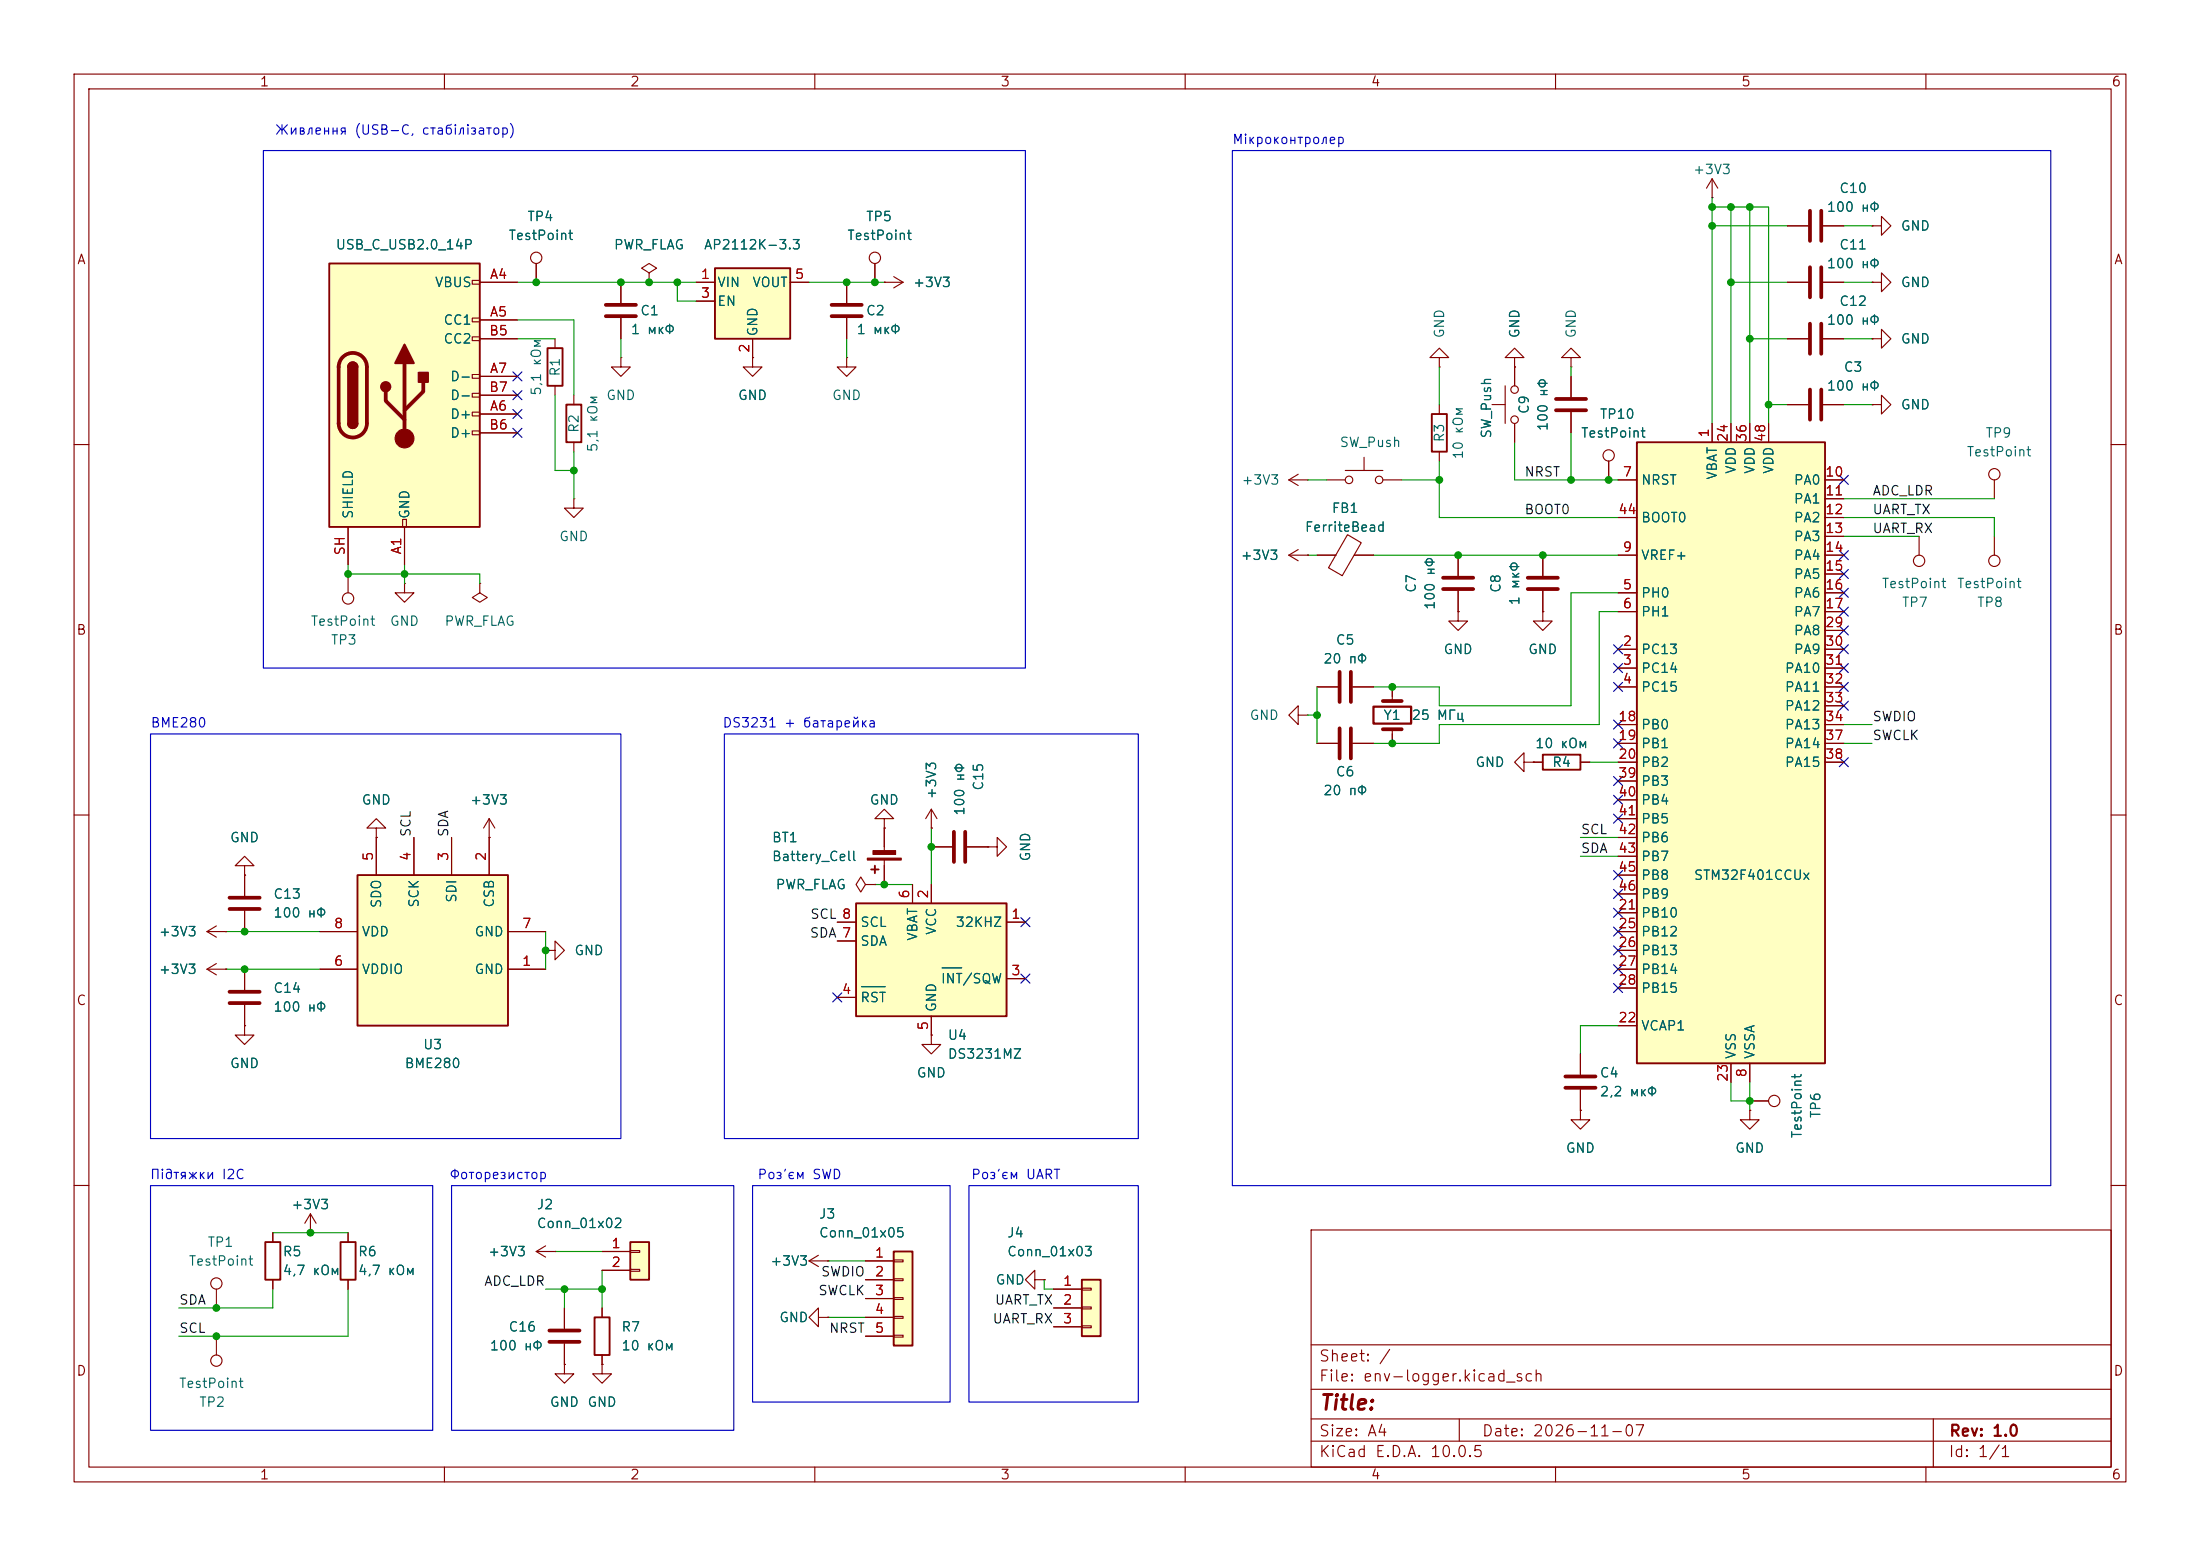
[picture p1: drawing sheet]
<svg xmlns="http://www.w3.org/2000/svg" width="297mm" height="210mm" viewBox="0 0 297 210" stroke-linecap="round" stroke-linejoin="round" font-family="sans-serif">
<g fill="none" stroke="#840000" stroke-width=".15">
<path d="M10 10h277v190h-277zM12 12h273v186h-273zM60 10v2M110 10v2M160 10v2M210 10v2M260 10v2M83.8 38.1v2.8M87.6 36.8l1-.6-1-.6-1 .6 1 .6v1.3M87.6 38.1h.1M241.3 38.1h2.8M246.1 38.1h2.8"/>
<path d="M83.8 42.9v2.8M101.6 48.3v1.2h1.3l-1.3 1.3-1.3-1.3h1.3M101.6 48.3h.1M194.3 48.3h1.3l-1.3-1.3-1.3 1.3h1.3v1.2M194.3 49.5h.1M241.3 45.7h2.8M241.3 54.6h2.8M246.1 45.7h2.8M246.1 54.6h2.8M252.7 54.6h1.3v-1.3l1.3 1.3-1.3 1.3v-1.3M252.7 54.6h.1M10 60h2"/>
<path d="M174 64.8l1.3 .7M174 64.8h2.5M175.3 64l-1.3 .8M176.5 64.8h.1M179.1 64.8h2.5M181.6 63.5h5.1M184.1 61.7v1.8M186.7 64.8h2.5M217.2 62.2v2.6M269.2 72.4v2.5M285 60h2M10 110h2"/>
<path d="M50.8 111.8h1.3l-1.3-1.3-1.3 1.3h1.3v1.2M50.8 113h.1M285 110h2M10 160h2M177 166h108v32h-108zM285 160h2M60 198v2M110 198v2M160 198v2M177 194.5h108M177 191.5h108M177 187.5h108"/>
<path d="M177 181.5h108M197 191.5v3M210 198v2M260 198v2M261 191.5v6.5"/>
<circle cx="182.1" cy="64.8" r=".51"/>
<circle cx="186.2" cy="64.8" r=".51"/>
<circle cx="217.2" cy="61.5" r=".76"/>
<circle cx="269.2" cy="75.7" r=".76"/>
</g>
<path d="M244.3 36.1v4M245.9 36.1v4M81.8 41.1h4.1M81.8 42.7h4.1M244.3 43.7v4.1M244.3 52.6v4M245.9 43.7v4.1M245.9 52.6v4" fill="none" stroke="#840000" stroke-width=".51"/>
<path d="M48.3 118.1h20.3v20.3h-20.3z" fill="#ffffc2"/>
<path d="M48.3 118.1h20.3v20.3h-20.3z" fill="none" stroke="#840000" stroke-width=".25"/>
<g fill="none" stroke="#840000" stroke-width=".15">
<path d="M174 74.9l1.3 .8M174 74.9h2.5M175.3 74.2l-1.3 .7M176.5 74.9h.1M177.8 74.9h2.5M181.9 72.2l1.9 1.1-2.6 4.4-1.9-1.1zM182.8 74.9h2.6M175.3 96.5v-1.2l-1.3 1.2 1.3 1.3v-1.3h1.2M176.5 96.5h.1M50.8 113v5.1M55.9 113v5.1M61 113v5.1"/>
<path d="M66 113v5.1M43.2 130.8h5.1M43.2 125.7h5.1M68.6 130.8h5.1M68.6 125.7h5.1"/>
</g>
<path d="M221 59.7h25.4v83.8h-25.4z" fill="#ffffc2"/>
<path d="M193.3 55.9h2v5.1h-2zM221 59.7h25.4v83.8h-25.4z" fill="none" stroke="#840000" stroke-width=".25"/>
<g fill="none" stroke="#840000" stroke-width=".15">
<path d="M231.1 26.7h.1M231.1 24.1v2.6M231.1 24.1l-.7 1.3M231.1 24.1l.8 1.3M241.3 30.5h2.8M246.1 30.5h2.8M252.7 38.1h1.3v-1.3l1.3 1.3-1.3 1.3v-1.3M252.7 38.1h.1M252.7 30.5h1.3v-1.3l1.3 1.3-1.3 1.3v-1.3M252.7 30.5h.1M83.8 48.3v1.2h1.3l-1.3 1.3-1.3-1.3h1.3M83.8 48.3h.1"/>
<path d="M114.3 48.3v1.2h1.3l-1.3 1.3-1.3-1.3h1.3M114.3 48.3h.1M194.3 54.6v1.3M212.1 50.8v2.8M212.1 55.6v2.8M231.1 57.2v2.5M233.7 57.2v2.5M236.2 57.2v2.5M238.8 57.2v2.5M252.7 45.7h1.3v-1.2l1.3 1.2-1.3 1.3v-1.3M252.7 45.7h.1M194.3 61v1.2"/>
<path d="M218.4 64.8h2.6M218.4 74.9h2.6M218.4 69.9h2.6M246.4 64.8h2.5M246.4 74.9h2.5M246.4 67.3h2.5M246.4 69.9h2.5M246.4 72.4h2.5M246.4 77.5h2.5M269.2 64.8v2.5M218.4 87.6h2.6M218.4 90.2h2.6"/>
<path d="M218.4 92.7h2.6M218.4 80h2.6M218.4 82.6h2.6M218.4 97.8h2.6M246.4 87.6h2.5M246.4 90.2h2.5M246.4 92.7h2.5M246.4 80h2.5M246.4 82.6h2.5M246.4 97.8h2.5M246.4 85.1h2.5M246.4 95.3h2.5"/>
<path d="M66 113h.1M66 110.5l-.7 1.3M66 110.5l.8 1.3M66 110.5v2.5M218.4 100.3h2.6M218.4 102.9h2.6M218.4 105.4h2.6M218.4 108h2.6M218.4 110.5h2.6M218.4 113h2.6M218.4 115.6h2.6M218.4 118.1h2.6"/>
<path d="M246.4 100.3h2.5M246.4 102.9h2.5M73.7 128.3h1.2v-1.3l1.3 1.3-1.3 1.2v-1.2M73.7 128.3h.1M218.4 123.2h2.6M218.4 138.4h2.6M218.4 125.7h2.6M218.4 128.3h2.6M218.4 130.8h2.6M218.4 133.4h2.6M218.4 120.7h2.6M213.4 149.9v1.2h1.2l-1.2 1.3-1.3-1.3h1.3"/>
<path d="M213.4 149.9h.1M213.4 142.2v2.8M213.4 147.1v2.8M233.7 143.5v2.6M236.2 149.9v1.2h1.3l-1.3 1.3-1.3-1.3h1.3M236.2 149.9h.1M236.2 143.5v2.6M236.2 148.6h2.6"/>
<circle cx="269.2" cy="64" r=".76"/>
<circle cx="239.5" cy="148.6" r=".76"/>
</g>
<path d="M244.3 28.4v4.1M245.9 28.4v4.1M210.1 55.4h4M210.1 53.8h4M211.3 145.3h4.1M211.3 146.8h4.1" fill="none" stroke="#840000" stroke-width=".51"/>
<path d="M115.6 121.9h20.3v15.3h-20.3z" fill="#ffffc2"/>
<path d="M115.6 121.9h20.3v15.3h-20.3z" fill="none" stroke="#840000" stroke-width=".25"/>
<g fill="none" stroke="#840000" stroke-width=".15">
<path d="M204.5 48.3h1.2l-1.2-1.3-1.3 1.3h1.3v1.2M204.5 49.5h.1M208.3 74.9v2.8M208.3 79.8v2.8M208.3 82.6v1.2h1.2l-1.2 1.3-1.3-1.3h1.3M208.3 82.6h.1M33 118.1v2.8M123.2 119.4v2.5M125.7 119.4v2.5M125.7 114.3h2.8M130.6 114.3h2.7M133.3 114.3h1.3v-1.3l1.3 1.3-1.3 1.3v-1.3"/>
<path d="M133.3 114.3h.1M27.9 130.8l1.3 .8M27.9 130.8h2.6M27.9 125.7l1.3 .8M27.9 125.7h2.6M29.2 130l-1.3 .8M29.2 125l-1.3 .7M30.5 130.8h.1M30.5 125.7h.1M33 138.4v1.3h1.3l-1.3 1.3-1.3-1.3h1.3M33 138.4h.1M33 122.9v2.8"/>
<path d="M33 130.8v2.8M33 135.6v2.8M113 124.5h2.6M113 134.6h2.6M113 127h2.6M125.7 137.2v2.5M135.9 124.5h2.5M135.9 132.1h2.5M139.7 172.7v-1.2l-1.3 1.2 1.3 1.3v-1.3h1.3M141 172.7h.1"/>
</g>
<path d="M116.3 133.2h3.2M127.2 130.6h2.6" fill="none" stroke="#006464" stroke-width=".15"/>
<path d="M206.2 78h4.1M206.2 79.5h4.1M128.8 112.3v4M130.3 112.3v4M31 133.9h4.1M31 135.4h4.1M31 121.2h4.1M31 122.7h4.1" fill="none" stroke="#840000" stroke-width=".51"/>
<path d="M146 172.7h2.6v7.6h-2.6z" fill="#ffffc2"/>
<path d="M73.9 47h2v5.1h-2zM76.5 54.6h2v5.1h-2zM146 172.7h2.6v7.6h-2.6z" fill="none" stroke="#840000" stroke-width=".25"/>
<g fill="none" stroke="#840000" stroke-width=".15">
<path d="M72.4 35.6v2.5M114.3 38.1v2.8M118.1 35.6v2.5M119.4 38.1h.1M119.4 38.1h2.5M120.6 37.3l1.3 .8M121.9 38.1l-1.3 .8M74.9 45.7v1.3M74.9 52.1v1.2M77.5 53.3v1.3M77.5 59.7v1.3M114.3 42.9v2.8"/>
<path d="M212.1 48.3h1.3l-1.3-1.3-1.3 1.3h1.3v1.2M212.1 49.5h.1M116.8 119.4l-.6-1-.6 1 .6 1 .6-1h1.3M118.1 119.4h.1M125.7 111.8h.1M125.7 109.2l-.7 1.3M125.7 109.2l.8 1.3M125.7 109.2v2.6M142.2 174h3.8M142.2 176.5h3.8M142.2 179.1h3.8M146 173.9h1.3v.2h-1.3z"/>
<path d="M146 176.4h1.3v.3h-1.3zM146 178.9h1.3v.3h-1.3z"/>
<circle cx="72.4" cy="34.8" r=".76"/>
<circle cx="118.1" cy="34.8" r=".76"/>
</g>
<path d="M112.3 41.1h4M112.3 42.7h4" fill="none" stroke="#840000" stroke-width=".51"/>
<path d="M44.4 35.6h20.4v35.5h-20.4z" fill="#ffffc2"/>
<g fill="none" stroke="#840000" stroke-width=".15">
<path d="M63.8 37.8h1v.6h-1zM64.8 38.1h5M63.8 42.9h1v.5h-1zM63.8 45.5h1v.5h-1zM63.8 50.5h1v.6h-1zM63.8 53.1h1v.5h-1zM63.8 55.6h1v.5h-1zM63.8 58.2h1v.5h-1zM64.8 43.2h5M64.8 55.9h5M64.8 50.8h5M64.8 45.7h5"/>
<path d="M64.8 58.4h5M64.8 53.3h5M201.4 54.6h1.8M203.2 52.1v5.1M204.5 49.5v2.6M204.5 57.2v2.5M47 71.1v5.1M47 77.5v2.5M54.4 70.1h.5v1h-.5zM54.6 78.7v1.3h1.3l-1.3 1.3-1.3-1.3h1.3M54.6 78.7h.1M54.6 71.1v5.1"/>
<path d="M64.8 78.7v1.3l1 .6-1 .7-1-.7 1-.6M64.8 78.7h.1M77.5 67.3v1.3h1.2l-1.2 1.3-1.3-1.3h1.3M77.5 67.3h.1M196.8 74.9v2.8M196.8 79.8v2.8M259.1 72.4v2.5M177.8 92.7h2.8M182.6 92.7h2.8M188 92.7v1.9M188 98.4v1.9M196.8 82.6v1.2h1.3l-1.3 1.3-1.2-1.3h1.2"/>
<path d="M196.8 82.6h.1"/>
<circle cx="204.5" cy="56.6" r=".51"/>
<circle cx="204.5" cy="52.6" r=".51"/>
<circle cx="259.1" cy="75.7" r=".76"/>
<circle cx="47" cy="80.8" r=".76"/>
</g>
<path d="M44.4 35.6h20.4v35.5h-20.4zM47 49.5a.64 .64 0 0 1 .6-.6 .64 .64 0 0 1 .7 .6M47 57.2a.64 .64 0 0 0 .6 .6 .64 .64 0 0 0 .7-.6" fill="none" stroke="#840000" stroke-width=".25"/>
<path d="M46.3 48.2a1.9 1.9 0 0 1 2-.4 1.9 1.9 0 0 1 1.2 1.7v7.7a1.91 1.91 0 0 1-1.9 1.8 1.91 1.91 0 0 1-1.9-1.8v-7.7a1.9 1.9 0 0 1 .6-1.3zM52.1 52.8v1.3l2.5 2.5M54.6 49v10.2M57.1 51.6v1.2l-2.5 2.6M194.8 78h4.1M194.8 79.5h4.1M180.8 90.7v4M182.4 90.7v4M186.7 98.4h2.5M186.7 94.6h2.5" fill="none" stroke="#840000" stroke-width=".51"/>
<g fill="#840000" stroke="#840000" stroke-width=".25">
<path d="M47 49.5h1.3v7.7h-1.3z"/>
<path d="M47.2 49.1a.64 .64 0 0 1 .7-.2 .64 .64 0 0 1 .4 .6h-1.3z"/>
<path d="M47 57.2h1.3a.64 .64 0 0 1-.7 .6 .64 .64 0 0 1-.6-.6z"/>
<path d="M54.6 46.5l1.3 2.5h-2.6z"/>
<path d="M56.5 50.3h1.3v1.3h-1.3z"/>
<circle cx="52.1" cy="52.2" r=".63"/>
</g>
<circle cx="54.6" cy="59.2" r="1.27" fill="#840000" stroke="#840000" stroke-width=".15"/>
<path d="M185.4 95.4h5.1v2.3h-5.1z" fill="none" stroke="#840000" stroke-width=".3"/>
<path d="M96.5 36.2h10.2v9.5h-10.2z" fill="#ffffc2"/>
<path d="M96.5 36.2h10.2v9.5h-10.2zM117.6 117.3h1M118.1 116.8v1.1M208.3 101.9h5.1v2h-5.1z" fill="none" stroke="#840000" stroke-width=".25"/>
<g fill="none" stroke="#840000" stroke-width=".15">
<path d="M94 38.1h2.5M106.7 38.1h2.5M94 40.6h2.5M101.6 45.7v2.6M33 116.8h1.3l-1.3-1.2-1.3 1.2h1.3v1.3M33 118.1h.1M119.4 111.8v3.3M119.4 116.1v3.3M177.8 100.3h2.8M182.6 100.3h2.8M205.7 102.9v-1.3l-1.2 1.3 1.2 1.2v-1.2h1.3M207 102.9h.1"/>
<path d="M207 102.9h1.3M213.4 102.9h1.2M76.2 176.5v2.8M76.2 184.2v1.2h1.3l-1.3 1.3-1.3-1.3h1.3M76.2 184.2h.1M76.2 181.4v2.8M81.3 184.2v1.2h1.2l-1.2 1.3-1.3-1.3h1.3M81.3 184.2h.1"/>
</g>
<path d="M180.8 98.3v4.1M182.4 98.3v4.1M74.2 179.6h4M74.2 181.1h4" fill="none" stroke="#840000" stroke-width=".51"/>
<g fill="#840000" stroke="#840000" stroke-width=".15">
<path d="M117.1 115.8h4.6v.3h-4.6z"/>
<path d="M117.9 114.8h3v.5h-3z"/>
</g>
<path d="M85.1 167.6h2.5v5.1h-2.5z" fill="#ffffc2"/>
<path d="M35.8 167.6h2v5.1h-2zM46 167.6h2v5.1h-2zM80.3 177.8h2v5.1h-2zM85.1 167.6h2.5v5.1h-2.5z" fill="none" stroke="#840000" stroke-width=".25"/>
<g fill="none" stroke="#840000" stroke-width=".15">
<path d="M29.2 174v2.5M36.8 166.4v1.2M36.8 172.7v1.3M41.9 166.4h.1M41.9 163.8l-.8 1.3M41.9 163.8l.8 1.3M41.9 163.8v2.6M47 166.4v1.2M47 172.7v1.3M72.4 168.9h2.5M72.4 168.9l1.3 .8M73.7 168.1l-1.3 .8"/>
<path d="M74.9 168.9h.1M81.3 168.9h3.8M81.3 171.5h3.8M81.3 176.5v1.3M85.1 168.8h1.3v.2h-1.3zM85.1 171.3h1.3v.3h-1.3zM109.2 170.2l1.3 .7M109.2 170.2h2.6M110.5 177.8v-1.3l-1.3 1.3 1.3 1.3v-1.3h1.3M110.5 169.4l-1.3 .8M111.8 170.2h.1M111.8 177.8h.1"/>
<path d="M29.2 180.3v2.6M81.3 182.9v1.3"/>
<circle cx="29.2" cy="173.2" r=".76"/>
<circle cx="29.2" cy="183.6" r=".76"/>
</g>
<path d="M120.6 168.9h2.6v12.7h-2.6z" fill="#ffffc2"/>
<path d="M120.6 168.9h2.6v12.7h-2.6z" fill="none" stroke="#840000" stroke-width=".25"/>
<g fill="none" stroke="#840000" stroke-width=".15">
<path d="M64.8 38.1h5M72.4 35.6v2.5M83.8 38.1v2.8M87.6 38.1h.1M94 38.1h2.5M106.7 38.1h2.5M114.3 38.1v2.8M118.1 35.6v2.5M119.4 38.1h.1M241.3 38.1h2.8M241.3 30.5h2.8M246.1 38.1h2.8"/>
<path d="M246.1 30.5h2.8M252.7 38.1h.1M252.7 30.5h.1M64.8 45.7h5M64.8 43.2h5M64.8 55.9h5M64.8 50.8h5M64.8 58.4h5M64.8 53.3h5M83.8 42.9v2.8M94 40.6h2.5M101.6 48.3h.1"/>
<path d="M101.6 45.7v2.6M114.3 42.9v2.8M204.5 49.5h.1M204.5 49.5v2.6M204.5 57.2v2.5M212.1 50.8v2.8M212.1 55.6v2.8M231.1 57.2v2.5M233.7 57.2v2.5M236.2 57.2v2.5M238.8 57.2v2.5M241.3 45.7h2.8"/>
<path d="M241.3 54.6h2.8M246.1 45.7h2.8M246.1 54.6h2.8M252.7 54.6h.1M252.7 45.7h.1M47 71.1v5.1M54.6 71.1v5.1M176.5 74.9h.1M177.8 74.9h2.5M182.9 74.9h2.5M196.8 74.9v2.8M196.8 79.8v2.8"/>
<path d="M208.3 74.9v2.8M208.3 79.8v2.8M217.2 62.2v2.6M218.4 74.9h2.6M218.4 64.8h2.6M218.4 69.9h2.6M246.4 74.9h2.5M246.4 64.8h2.5M246.4 67.3h2.5M246.4 69.9h2.5M246.4 72.4h2.5M246.4 77.5h2.5"/>
<path d="M177.8 92.7h2.8M182.6 92.7h2.8M188 92.7v1.3M188 99.1v1.2M196.8 82.6h.1M208.3 82.6h.1M218.4 87.6h2.6M218.4 90.2h2.6M218.4 92.7h2.6M218.4 80h2.6M218.4 82.6h2.6M218.4 97.8h2.6"/>
<path d="M246.4 87.6h2.5M246.4 90.2h2.5M246.4 92.7h2.5M246.4 80h2.5M246.4 82.6h2.5M246.4 97.8h2.5M246.4 85.1h2.5M246.4 95.3h2.5M33 118.1h.1M33 118.1v2.8M50.8 113h.1M50.8 113v5.1"/>
<path d="M55.9 113v5.1M61 113v5.1M66 113h.1M66 113v5.1M118.1 119.4h.1M119.4 110.5h1.2l-1.2-1.3-1.3 1.3h1.3v1.3M119.4 111.8h.1M119.4 111.8v2.5M119.4 116.8v2.6M123.2 119.4v2.5M125.7 111.8h.1M125.7 119.4v2.5"/>
<path d="M125.7 114.3h2.8M130.6 114.3h2.7M133.3 114.3h.1M177.8 100.3h2.8M182.6 100.3h2.8M207 102.9h.1M207 102.9h1.3M213.4 102.9h1.2M218.4 100.3h2.6M218.4 102.9h2.6M218.4 105.4h2.6M218.4 108h2.6"/>
<path d="M218.4 110.5h2.6M218.4 113h2.6M218.4 115.6h2.6M218.4 118.1h2.6M246.4 100.3h2.5M246.4 102.9h2.5M30.5 125.7h.1M30.5 130.8h.1M33 138.4h.1M33 122.9v2.8M33 130.8v2.8M33 135.6v2.8"/>
<path d="M43.2 125.7h5.1M43.2 130.8h5.1M68.6 125.7h5.1M68.6 130.8h5.1M73.7 128.3h.1M113 124.5h2.6M113 134.6h2.6M113 127h2.6M125.7 139.7v1.3h1.3l-1.3 1.2-1.2-1.2h1.2M125.7 139.7h.1M125.7 137.2v2.5M135.9 124.5h2.5"/>
<path d="M135.9 132.1h2.5M218.4 123.2h2.6M218.4 138.4h2.6M218.4 125.7h2.6M218.4 128.3h2.6M218.4 130.8h2.6M218.4 133.4h2.6M218.4 120.7h2.6M213.4 149.9h.1M213.4 142.2v2.8M213.4 147.1v2.8M233.7 143.5v2.6"/>
<path d="M236.2 149.9h.1M236.2 143.5v2.6M236.2 148.6h2.6M36.8 166.4v1.2M36.8 172.7v1.3M41.9 166.4h.1M47 166.4v1.2M47 172.7v1.3M74.9 168.9h.1M76.2 176.5v2.8M81.3 168.9h3.8M81.3 171.5h3.8"/>
<path d="M81.3 176.5v1.3M111.8 170.2h.1M111.8 177.8h.1M116.8 170.2h3.8M116.8 172.7h3.8M116.8 175.3h3.8M116.8 177.8h3.8M120.6 170.1h1.3v.2h-1.3zM120.6 172.6h1.3v.2h-1.3zM120.6 175.1h1.3v.3h-1.3zM120.6 177.7h1.3v.2h-1.3zM141 172.7h.1"/>
<path d="M142.2 174h3.8M142.2 176.5h3.8M142.2 179.1h3.8M76.2 184.2h.1M76.2 181.4v2.8M81.3 184.2h.1M81.3 182.9v1.3M116.8 180.3h3.8M120.6 180.2h1.3v.3h-1.3z"/>
</g>
<g fill="none" stroke="#009600" stroke-width=".15">
<path d="M69.8 38.1h24.2M91.4 38.1v2.5h2.6M109.2 38.1h10.2M231.1 27.9h7.7v29.3M231.1 26.7v30.5M231.1 30.5h10.2M233.7 27.9v29.3M233.7 38.1h7.6M236.2 27.9v29.3M248.9 38.1h3.8M248.9 30.5h3.8M69.8 45.7h5.1"/>
<path d="M69.8 43.2h7.7v10.1M74.9 53.3v10.2h2.6M83.8 45.7v2.6M114.3 45.7v2.6M194.3 49.5v5.1M204.5 59.7v5.1h13.9M212.1 49.5v1.3M212.1 58.4v6.4M236.2 45.7h5.1M238.8 54.6h2.5M248.9 45.7h3.8M248.9 54.6h3.8"/>
<path d="M47 76.2v1.3h17.8v1.2M54.6 76.2v2.5M77.5 61v6.3M176.5 64.8h2.6M176.5 74.9h1.3M185.4 74.9h33M189.2 64.8h5.1M194.3 62.2v7.7h24.1M248.9 72.4h10.2M248.9 69.9h20.3v2.5M248.9 67.3h20.3M176.5 96.5h1.3"/>
<path d="M177.8 92.7v7.6M218.4 80h-6.3v15.3h-17.8v-2.6h-8.9M218.4 82.6h-2.5v15.2h-21.6v2.5h-8.9M248.9 97.8h3.8M118.1 119.4h5.1M125.7 111.8v7.6M213.4 115.6h5M213.4 113h5M214.6 102.9h3.8M248.9 100.3h3.8M30.5 125.7h12.7M30.5 130.8h12.7"/>
<path d="M73.7 125.7v5.1M218.4 138.4h-5v3.8M233.7 146.1v2.5h2.5M236.2 146.1v3.8M36.8 166.4h10.2M36.8 174v2.5h-12.7M47 174v6.3h-22.9M73.7 174h7.6M74.9 168.9h6.4M76.2 174v2.5M81.3 171.5v5M111.8 177.8h5"/>
<path d="M111.8 170.2h5M141 172.7v1.3h1.2"/>
</g>
<g fill="none" stroke="#000084" stroke-width=".15">
<path d="M69.2 50.2l1.3 1.2M69.2 55.3l1.3 1.2M69.2 52.7l1.3 1.2M69.2 57.8l1.3 1.2M70.5 50.2l-1.3 1.2M70.5 55.3l-1.3 1.2M70.5 52.7l-1.3 1.2M70.5 57.8l-1.3 1.2M248.3 76.9l1.2 1.2M248.3 79.4l1.2 1.2M248.3 74.3l1.2 1.2M248.3 64.2l1.2 1.2"/>
<path d="M249.5 79.4l-1.2 1.2M249.5 76.9l-1.2 1.2M249.5 74.3l-1.2 1.2M249.5 64.2l-1.2 1.2M217.8 99.7l1.2 1.2M217.8 87l1.2 1.2M217.8 89.6l1.2 1.2M217.8 92.1l1.2 1.2M217.8 97.2l1.2 1.2M219 99.7l-1.2 1.2M219 87l-1.2 1.2M219 89.6l-1.2 1.2"/>
<path d="M219 92.1l-1.2 1.2M219 97.2l-1.2 1.2M248.3 81.9l1.2 1.3M248.3 94.6l1.2 1.3M248.3 89.6l1.2 1.2M248.3 87l1.2 1.2M248.3 92.1l1.2 1.2M248.3 84.5l1.2 1.2M249.5 81.9l-1.2 1.3M249.5 94.6l-1.2 1.3M249.5 89.6l-1.2 1.2M249.5 87l-1.2 1.2"/>
<path d="M249.5 92.1l-1.2 1.2M249.5 84.5l-1.2 1.2M217.8 109.9l1.2 1.2M217.8 104.8l1.2 1.2M217.8 107.3l1.2 1.3M217.8 117.5l1.2 1.2M219 109.9l-1.2 1.2M219 107.3l-1.2 1.3M219 117.5l-1.2 1.2M219 104.8l-1.2 1.2M248.3 102.3l1.2 1.2M249.5 102.3l-1.2 1.2"/>
<path d="M112.4 134l1.2 1.2M113.6 134l-1.2 1.2M137.8 131.5l1.2 1.2M137.8 123.9l1.2 1.2M139 131.5l-1.2 1.2M139 123.9l-1.2 1.2M217.8 120l1.2 1.3M217.8 130.2l1.2 1.2M217.8 132.7l1.2 1.3M217.8 122.6l1.2 1.2M217.8 127.7l1.2 1.2M217.8 125.1l1.2 1.2"/>
<path d="M219 132.7l-1.2 1.3M219 125.1l-1.2 1.2M219 120l-1.2 1.3M219 122.6l-1.2 1.2M219 130.2l-1.2 1.2M219 127.7l-1.2 1.2"/>
</g>
<path d="M35.6 20.3h102.8v69.9h-102.8zM166.4 20.3h110.5v139.7h-110.5zM20.3 99.1h63.5v54.6h-63.5zM97.8 99.1h55.9v54.6h-55.9zM20.3 160h38.1v33h-38.1zM61 160h38.1v33h-38.1zM101.6 160h26.7v29.2h-26.7zM130.8 160h22.9v29.2h-22.9z" fill="none" stroke="#0000c2" stroke-width=".15"/>
<path d="M116.3 133.2h3.2M127.2 130.6h2.6" fill="none" stroke="#006464" stroke-width=".15"/>
<g fill="#009600" stroke="#009600" stroke-width=".14">
<circle cx="236.2" cy="148.6" r=".46"/>
<circle cx="196.8" cy="74.9" r=".46"/>
<circle cx="208.3" cy="74.9" r=".46"/>
<circle cx="188" cy="92.7" r=".46"/>
<circle cx="231.1" cy="30.5" r=".46"/>
<circle cx="231.1" cy="27.9" r=".46"/>
<circle cx="194.3" cy="64.8" r=".46"/>
<circle cx="236.2" cy="27.9" r=".46"/>
<circle cx="233.7" cy="27.9" r=".46"/>
<circle cx="236.2" cy="45.7" r=".46"/>
<circle cx="233.7" cy="38.1" r=".46"/>
<circle cx="238.8" cy="54.6" r=".46"/>
<circle cx="217.2" cy="64.8" r=".46"/>
<circle cx="212.1" cy="64.8" r=".46"/>
<circle cx="188" cy="100.3" r=".46"/>
<circle cx="177.8" cy="96.5" r=".46"/>
<circle cx="118.1" cy="38.1" r=".46"/>
<circle cx="114.3" cy="38.1" r=".46"/>
<circle cx="87.6" cy="38.1" r=".46"/>
<circle cx="83.8" cy="38.1" r=".46"/>
<circle cx="91.4" cy="38.1" r=".46"/>
<circle cx="72.4" cy="38.1" r=".46"/>
<circle cx="77.5" cy="63.5" r=".46"/>
<circle cx="54.6" cy="77.5" r=".46"/>
<circle cx="47" cy="77.5" r=".46"/>
<circle cx="73.7" cy="128.3" r=".46"/>
<circle cx="33" cy="130.8" r=".46"/>
<circle cx="33" cy="125.7" r=".46"/>
<circle cx="81.3" cy="174" r=".46"/>
<circle cx="76.2" cy="174" r=".46"/>
<circle cx="41.9" cy="166.4" r=".46"/>
<circle cx="29.2" cy="176.5" r=".46"/>
<circle cx="29.2" cy="180.3" r=".46"/>
<circle cx="119.4" cy="119.4" r=".46"/>
<circle cx="125.7" cy="114.3" r=".46"/>
</g>
<text font-size="2" fill="#840000" x="178" y="190.8">Title:</text>
<g font-size="1.5" fill="#840000">
<text x="178" y="184.1">Sheet: /</text>
<text x="178" y="186.8">File: env-logger.kicad_sch</text>
<text x="178" y="197">KiCad E.D.A. 10.0.5</text>
<text x="178" y="194.2">Size: A4</text>
<text x="200" y="194.2">Date: 2026-11-07</text>
<text x="263" y="197">Id: 1/1</text>
<text x="263" y="194.2">Rev: 1.0</text>
</g>
<g font-size="1.3" fill="#840000">
<text x="35" y="12">1</text>
<text x="85" y="12">2</text>
<text x="135" y="12">3</text>
<text x="185" y="12">4</text>
<text x="235" y="12">5</text>
<text x="285" y="12">6</text>
<text x="10.3" y="36">A</text>
<text x="285.3" y="36">A</text>
<text x="10.2" y="86">B</text>
<text x="285.2" y="86">B</text>
<text x="10.2" y="136">C</text>
<text x="285.2" y="136">C</text>
<text x="10.2" y="186">D</text>
<text x="285.2" y="186">D</text>
<text x="35" y="200">1</text>
<text x="85" y="200">2</text>
<text x="135" y="200">3</text>
<text x="185" y="200">4</text>
<text x="235" y="200">5</text>
<text x="285" y="200">6</text>
</g>
<g font-size="1.3" fill="#0000c2">
<text x="37" y="18.5">Живлення (USB-C, стабілізатор)</text>
<text x="166.3" y="19.8">Мікроконтролер</text>
<text x="20.3" y="98.5">BME280</text>
<text x="97.5" y="98.5">DS3231 + батарейка</text>
<text x="20.2" y="159.5">Підтяжки I2C</text>
<text x="60.6" y="159.5">Фоторезистор</text>
<text x="102.2" y="159.5">Роз'єм SWD</text>
<text x="131" y="159.5">Роз'єм UART</text>
</g>
<g font-size="1.3" fill="#006464">
<text x="228.5" y="23.8">+3V3</text>
<text x="246.5" y="28.9">100 нФ</text>
<text x="248.2" y="26.4">C10</text>
<text x="45.2" y="34">USB_C_USB2.0_14P</text>
<text x="68.6" y="32.7">TestPoint</text>
<text x="71.1" y="30.2">TP4</text>
<text x="82.8" y="34">PWR_FLAG</text>
<text x="94.9" y="34">AP2112K-3.3</text>
<text x="114.3" y="32.7">TestPoint</text>
<text x="116.8" y="30.2">TP5</text>
<text x="248.2" y="34">C11</text>
<text x="256.5" y="31.4">GND</text>
<text x="58.6" y="39.1">VBUS</text>
<text x="96.7" y="39.1">VIN</text>
<text x="96.7" y="41.6">EN</text>
<text x="101.5" y="39.1">VOUT</text>
<text x="123.2" y="39.1">+3V3</text>
<text x="246.5" y="36.5">100 нФ</text>
<text x="248.2" y="41.6">C12</text>
<text x="256.5" y="39.1">GND</text>
<text x="59.8" y="44.1">CC1</text>
<text x="59.8" y="46.7">CC2</text>
<text x="85.1" y="45.4">1 мкФ</text>
<text x="86.3" y="42.9">C1</text>
<text x="102.6" y="45.5" transform="rotate(-90 102.6 45.5)">GND</text>
<text x="115.6" y="45.4">1 мкФ</text>
<text x="116.8" y="42.9">C2</text>
<text x="195.3" y="45.7" transform="rotate(-90 195.3 45.7)">GND</text>
<text x="205.4" y="45.7" transform="rotate(-90 205.4 45.7)">GND</text>
<text x="213.1" y="45.7" transform="rotate(-90 213.1 45.7)">GND</text>
<text x="246.5" y="44.1">100 нФ</text>
<text x="256.5" y="46.7">GND</text>
<text x="60.7" y="51.8">D-</text>
<text x="73.4" y="53.5" transform="rotate(-90 73.4 53.5)">5,1 кОм</text>
<text x="75.9" y="50.9" transform="rotate(-90 75.9 50.9)">R1</text>
<text x="246.5" y="53">100 нФ</text>
<text x="248.8" y="50.5">C3</text>
<text x="60.7" y="56.8">D+</text>
<text x="60.7" y="59.4">D+</text>
<text x="60.7" y="54.3">D-</text>
<text x="78.4" y="58.5" transform="rotate(-90 78.4 58.5)">R2</text>
<text x="81.8" y="54.3">GND</text>
<text x="99.5" y="54.3">GND</text>
<text x="112.2" y="54.3">GND</text>
<text x="195.3" y="59.8" transform="rotate(-90 195.3 59.8)">R3</text>
<text x="201.6" y="59.3" transform="rotate(-90 201.6 59.3)">SW_Push</text>
<text x="206.7" y="56" transform="rotate(-90 206.7 56)">C9</text>
<text x="209.2" y="58.3" transform="rotate(-90 209.2 58.3)">100 нФ</text>
<text x="213.3" y="59.4">TestPoint</text>
<text x="215.9" y="56.8">TP10</text>
<text x="256.5" y="55.6">GND</text>
<text x="268" y="59.4">TP9</text>
<text x="81" y="61.1" transform="rotate(-90 81 61.1)">5,1 кОм</text>
<text x="167.5" y="65.7">+3V3</text>
<text x="180.8" y="60.7">SW_Push</text>
<text x="197.8" y="62.1" transform="rotate(-90 197.8 62.1)">10 кОм</text>
<text x="221.5" y="65.7">NRST</text>
<text x="232.1" y="64.8" transform="rotate(-90 232.1 64.8)">VBAT</text>
<text x="234.6" y="64.1" transform="rotate(-90 234.6 64.1)">VDD</text>
<text x="237.2" y="64.1" transform="rotate(-90 237.2 64.1)">VDD</text>
<text x="239.7" y="64.1" transform="rotate(-90 239.7 64.1)">VDD</text>
<text x="242.1" y="65.7">PA0</text>
<text x="265.4" y="61.9">TestPoint</text>
<text x="48" y="70.1" transform="rotate(-90 48 70.1)">SHIELD</text>
<text x="55.6" y="70.1" transform="rotate(-90 55.6 70.1)">GND</text>
<text x="179.7" y="69.5">FB1</text>
<text x="221.5" y="70.8">BOOT0</text>
<text x="242.1" y="68.3">PA1</text>
<text x="242.1" y="70.8">PA2</text>
<text x="75.4" y="73.4">GND</text>
<text x="167.4" y="75.9">+3V3</text>
<text x="176.1" y="72.1">FerriteBead</text>
<text x="221.5" y="75.9">VREF+</text>
<text x="242.1" y="73.4">PA3</text>
<text x="242.1" y="75.9">PA4</text>
<text x="191.5" y="80.1" transform="rotate(-90 191.5 80.1)">C7</text>
<text x="194" y="82.4" transform="rotate(-90 194 82.4)">100 нФ</text>
<text x="202.9" y="80.1" transform="rotate(-90 202.9 80.1)">C8</text>
<text x="205.4" y="81.8" transform="rotate(-90 205.4 81.8)">1 мкФ</text>
<text x="221.5" y="81">PH0</text>
<text x="221.5" y="83.5">PH1</text>
<text x="242.1" y="78.4">PA5</text>
<text x="242.1" y="81">PA6</text>
<text x="242.1" y="83.5">PA7</text>
<text x="253.9" y="79.7">TestPoint</text>
<text x="256.7" y="82.2">TP7</text>
<text x="264.1" y="79.7">TestPoint</text>
<text x="266.8" y="82.2">TP8</text>
<text x="41.9" y="84.8">TestPoint</text>
<text x="44.6" y="87.3">TP3</text>
<text x="52.5" y="84.8">GND</text>
<text x="59.9" y="84.8">PWR_FLAG</text>
<text x="178.5" y="89.9">20 пФ</text>
<text x="180.2" y="87.3">C5</text>
<text x="194.8" y="88.6">GND</text>
<text x="206.2" y="88.6">GND</text>
<text x="221.5" y="88.6">PC13</text>
<text x="242.1" y="86.1">PA8</text>
<text x="242.1" y="88.6">PA9</text>
<text x="221.5" y="91.1">PC14</text>
<text x="221.5" y="93.7">PC15</text>
<text x="240.9" y="91.1">PA10</text>
<text x="240.9" y="93.7">PA11</text>
<text x="168.6" y="97.5">GND</text>
<text x="186.7" y="97.5">Y1</text>
<text x="190.5" y="97.5">25 МГц</text>
<text x="207.2" y="101.3">10 кОм</text>
<text x="221.5" y="98.8">PB0</text>
<text x="221.5" y="101.3">PB1</text>
<text x="240.9" y="96.2">PA12</text>
<text x="240.9" y="98.8">PA13</text>
<text x="240.9" y="101.3">PA14</text>
<text x="126.7" y="108" transform="rotate(-90 126.7 108)">+3V3</text>
<text x="133" y="106.8" transform="rotate(-90 133 106.8)">C15</text>
<text x="178.5" y="107.6">20 пФ</text>
<text x="180.2" y="105.1">C6</text>
<text x="199.1" y="103.8">GND</text>
<text x="209.5" y="103.8">R4</text>
<text x="221.5" y="103.8">PB2</text>
<text x="221.5" y="106.4">PB3</text>
<text x="240.9" y="103.8">PA15</text>
<text x="31" y="114">GND</text>
<text x="48.7" y="108.9">GND</text>
<text x="63.4" y="108.9">+3V3</text>
<text x="104.1" y="114">BT1</text>
<text x="117.3" y="108.9">GND</text>
<text x="130.5" y="110.2" transform="rotate(-90 130.5 110.2)">100 нФ</text>
<text x="221.5" y="108.9">PB4</text>
<text x="221.5" y="111.5">PB5</text>
<text x="221.5" y="114">PB6</text>
<text x="104.1" y="116.5">Battery_Cell</text>
<text x="139.4" y="116.4" transform="rotate(-90 139.4 116.4)">GND</text>
<text x="221.5" y="116.5">PB7</text>
<text x="221.5" y="119.1">PB8</text>
<text x="228.6" y="119.1">STM32F401CCUx</text>
<text x="36.8" y="121.6">C13</text>
<text x="36.8" y="124.2">100 нФ</text>
<text x="51.8" y="122.7" transform="rotate(-90 51.8 122.7)">SDO</text>
<text x="56.8" y="122.6" transform="rotate(-90 56.8 122.6)">SCK</text>
<text x="61.9" y="121.9" transform="rotate(-90 61.9 121.9)">SDI</text>
<text x="67" y="122.6" transform="rotate(-90 67 122.6)">CSB</text>
<text x="104.6" y="120.3">PWR_FLAG</text>
<text x="116.1" y="125.4">SCL</text>
<text x="128.9" y="125.4">32KHZ</text>
<text x="221.5" y="124.2">PB10</text>
<text x="221.5" y="121.6">PB9</text>
<text x="21.4" y="131.8">+3V3</text>
<text x="21.4" y="126.7">+3V3</text>
<text x="48.7" y="131.8">VDDIO</text>
<text x="48.7" y="126.7">VDD</text>
<text x="64" y="131.8">GND</text>
<text x="64" y="126.7">GND</text>
<text x="77.5" y="129.2">GND</text>
<text x="116.1" y="128">SDA</text>
<text x="124.2" y="127.1" transform="rotate(-90 124.2 127.1)">VBAT</text>
<text x="126.7" y="126.3" transform="rotate(-90 126.7 126.3)">VCC</text>
<text x="221.5" y="126.7">PB12</text>
<text x="221.5" y="129.2">PB13</text>
<text x="221.5" y="131.8">PB14</text>
<text x="36.8" y="134.3">C14</text>
<text x="36.8" y="136.9">100 нФ</text>
<text x="116.1" y="135.6">RST</text>
<text x="126.7" y="136.7" transform="rotate(-90 126.7 136.7)">GND</text>
<text x="126.9" y="133">INT/SQW</text>
<text x="221.5" y="134.3">PB15</text>
<text x="57" y="141.9">U3</text>
<text x="127.9" y="140.7">U4</text>
<text x="127.9" y="143.2">DS3231MZ</text>
<text x="221.5" y="139.4">VCAP1</text>
<text x="234.6" y="143" transform="rotate(-90 234.6 143)">VSS</text>
<text x="237.2" y="143" transform="rotate(-90 237.2 143)">VSSA</text>
<text x="31" y="144.5">GND</text>
<text x="54.5" y="144.5">BME280</text>
<text x="123.7" y="145.7">GND</text>
<text x="215.9" y="145.7">C4</text>
<text x="215.9" y="148.3">2,2 мкФ</text>
<text x="211.3" y="155.9">GND</text>
<text x="234.2" y="155.9">GND</text>
<text x="243.5" y="153.7" transform="rotate(-90 243.5 153.7)">TestPoint</text>
<text x="246.1" y="151" transform="rotate(-90 246.1 151)">TP6</text>
<text x="39.2" y="163.5">+3V3</text>
<text x="72.4" y="163.5">J2</text>
<text x="72.4" y="166.1">Conn_01x02</text>
<text x="110.5" y="164.8">J3</text>
<text x="110.5" y="167.3">Conn_01x05</text>
<text x="135.9" y="167.3">J4</text>
<text x="25.4" y="171.1">TestPoint</text>
<text x="27.9" y="168.6">TP1</text>
<text x="38.1" y="169.9">R5</text>
<text x="38.1" y="172.4">4,7 кОм</text>
<text x="48.2" y="169.9">R6</text>
<text x="48.2" y="172.4">4,7 кОм</text>
<text x="65.8" y="169.9">+3V3</text>
<text x="103.9" y="171.1">+3V3</text>
<text x="134.3" y="173.7">GND</text>
<text x="135.9" y="169.9">Conn_01x03</text>
<text x="105.1" y="178.8">GND</text>
<text x="66" y="182.6">100 нФ</text>
<text x="68.6" y="180">C16</text>
<text x="83.8" y="180">R7</text>
<text x="83.8" y="182.6">10 кОм</text>
<text x="24.1" y="187.7">TestPoint</text>
<text x="26.8" y="190.2">TP2</text>
<text x="74.1" y="190.2">GND</text>
<text x="79.2" y="190.2">GND</text>
</g>
<g font-size="1.3" fill="#a90000">
<text x="66" y="38">A4</text>
<text x="94.5" y="38">1</text>
<text x="94.5" y="40.5">3</text>
<text x="107.2" y="38">5</text>
<text x="65.9" y="45.6">B5</text>
<text x="66" y="43">A5</text>
<text x="101.5" y="47.7" transform="rotate(-90 101.5 47.7)">2</text>
<text x="65.9" y="53.2">B7</text>
<text x="66" y="50.7">A7</text>
<text x="65.9" y="58.3">B6</text>
<text x="66" y="55.7">A6</text>
<text x="231" y="59.2" transform="rotate(-90 231 59.2)">1</text>
<text x="233.5" y="59.8" transform="rotate(-90 233.5 59.8)">24</text>
<text x="236.1" y="59.8" transform="rotate(-90 236.1 59.8)">36</text>
<text x="238.6" y="59.8" transform="rotate(-90 238.6 59.8)">48</text>
<text x="219" y="64.6">7</text>
<text x="246.3" y="64.6">10</text>
<text x="218.4" y="69.7">44</text>
<text x="246.3" y="67.2">11</text>
<text x="246.3" y="69.7">12</text>
<text x="46.9" y="75.1" transform="rotate(-90 46.9 75.1)">SH</text>
<text x="54.5" y="74.9" transform="rotate(-90 54.5 74.9)">A1</text>
<text x="219" y="74.8">9</text>
<text x="246.3" y="72.3">13</text>
<text x="246.3" y="74.8">14</text>
<text x="246.3" y="77.3">15</text>
<text x="219" y="79.9">5</text>
<text x="219" y="82.4">6</text>
<text x="246.3" y="79.9">16</text>
<text x="246.3" y="82.4">17</text>
<text x="219" y="87.5">2</text>
<text x="246.3" y="85">29</text>
<text x="246.3" y="87.5">30</text>
<text x="219" y="90">3</text>
<text x="219" y="92.6">4</text>
<text x="246.3" y="90">31</text>
<text x="246.3" y="92.6">32</text>
<text x="246.3" y="95.1">33</text>
<text x="218.4" y="97.7">18</text>
<text x="218.4" y="100.2">19</text>
<text x="246.3" y="97.7">34</text>
<text x="246.3" y="100.2">37</text>
<text x="218.4" y="102.7">20</text>
<text x="218.4" y="105.3">39</text>
<text x="218.4" y="107.8">40</text>
<text x="246.3" y="102.7">38</text>
<text x="218.4" y="110.4">41</text>
<text x="218.4" y="112.9">42</text>
<text x="50.7" y="116.3" transform="rotate(-90 50.7 116.3)">5</text>
<text x="55.7" y="116.3" transform="rotate(-90 55.7 116.3)">4</text>
<text x="60.8" y="116.3" transform="rotate(-90 60.8 116.3)">3</text>
<text x="65.9" y="116.3" transform="rotate(-90 65.9 116.3)">2</text>
<text x="218.4" y="115.4">43</text>
<text x="218.4" y="118">45</text>
<text x="45" y="125.6">8</text>
<text x="70.4" y="125.6">7</text>
<text x="113.6" y="124.3">8</text>
<text x="123.1" y="121.4" transform="rotate(-90 123.1 121.4)">6</text>
<text x="125.6" y="121.4" transform="rotate(-90 125.6 121.4)">2</text>
<text x="136.4" y="124.3">1</text>
<text x="218.4" y="123.1">21</text>
<text x="218.4" y="125.6">25</text>
<text x="218.4" y="120.5">46</text>
<text x="45" y="130.7">6</text>
<text x="70.4" y="130.7">1</text>
<text x="113.6" y="126.9">7</text>
<text x="136.4" y="131.9">3</text>
<text x="218.4" y="128.1">26</text>
<text x="218.4" y="130.7">27</text>
<text x="113.6" y="134.5">4</text>
<text x="218.4" y="133.2">28</text>
<text x="125.6" y="139.2" transform="rotate(-90 125.6 139.2)">5</text>
<text x="218.4" y="138.3">22</text>
<text x="233.5" y="146.1" transform="rotate(-90 233.5 146.1)">23</text>
<text x="236.1" y="145.5" transform="rotate(-90 236.1 145.5)">8</text>
<text x="82.5" y="168.8">1</text>
<text x="82.5" y="171.3">2</text>
<text x="118" y="170">1</text>
<text x="118" y="172.6">2</text>
<text x="143.4" y="173.9">1</text>
<text x="118" y="175.1">3</text>
<text x="118" y="177.7">4</text>
<text x="143.4" y="176.4">2</text>
<text x="143.4" y="178.9">3</text>
<text x="118" y="180.2">5</text>
</g>
<g font-size="1.3" fill="#0f0f0f">
<text x="205.7" y="64.6">NRST</text>
<text x="205.7" y="69.7">BOOT0</text>
<text x="252.7" y="69.7">UART_TX</text>
<text x="252.7" y="67.2">ADC_LDR</text>
<text x="252.7" y="72.3">UART_RX</text>
<text x="252.7" y="97.7">SWDIO</text>
<text x="252.7" y="100.2">SWCLK</text>
<text x="55.8" y="113.1" transform="rotate(-90 55.8 113.1)">SCL</text>
<text x="60.8" y="113.1" transform="rotate(-90 60.8 113.1)">SDA</text>
<text x="213.3" y="112.9">SCL</text>
<text x="213.3" y="115.4">SDA</text>
<text x="109.3" y="124.3">SCL 8</text>
<text x="109.2" y="126.9">SDA 7</text>
<text x="65.3" y="173.9">ADC_LDR</text>
<text x="110.7" y="172.6">SWDIO</text>
<text x="24.1" y="176.4">SDA</text>
<text x="110.4" y="175.1">SWCLK</text>
<text x="133.9" y="178.9">UART_RX</text>
<text x="134.2" y="176.4">UART_TX</text>
<text x="24.1" y="180.2">SCL</text>
<text x="111.8" y="180.2">NRST</text>
</g>
</svg>
